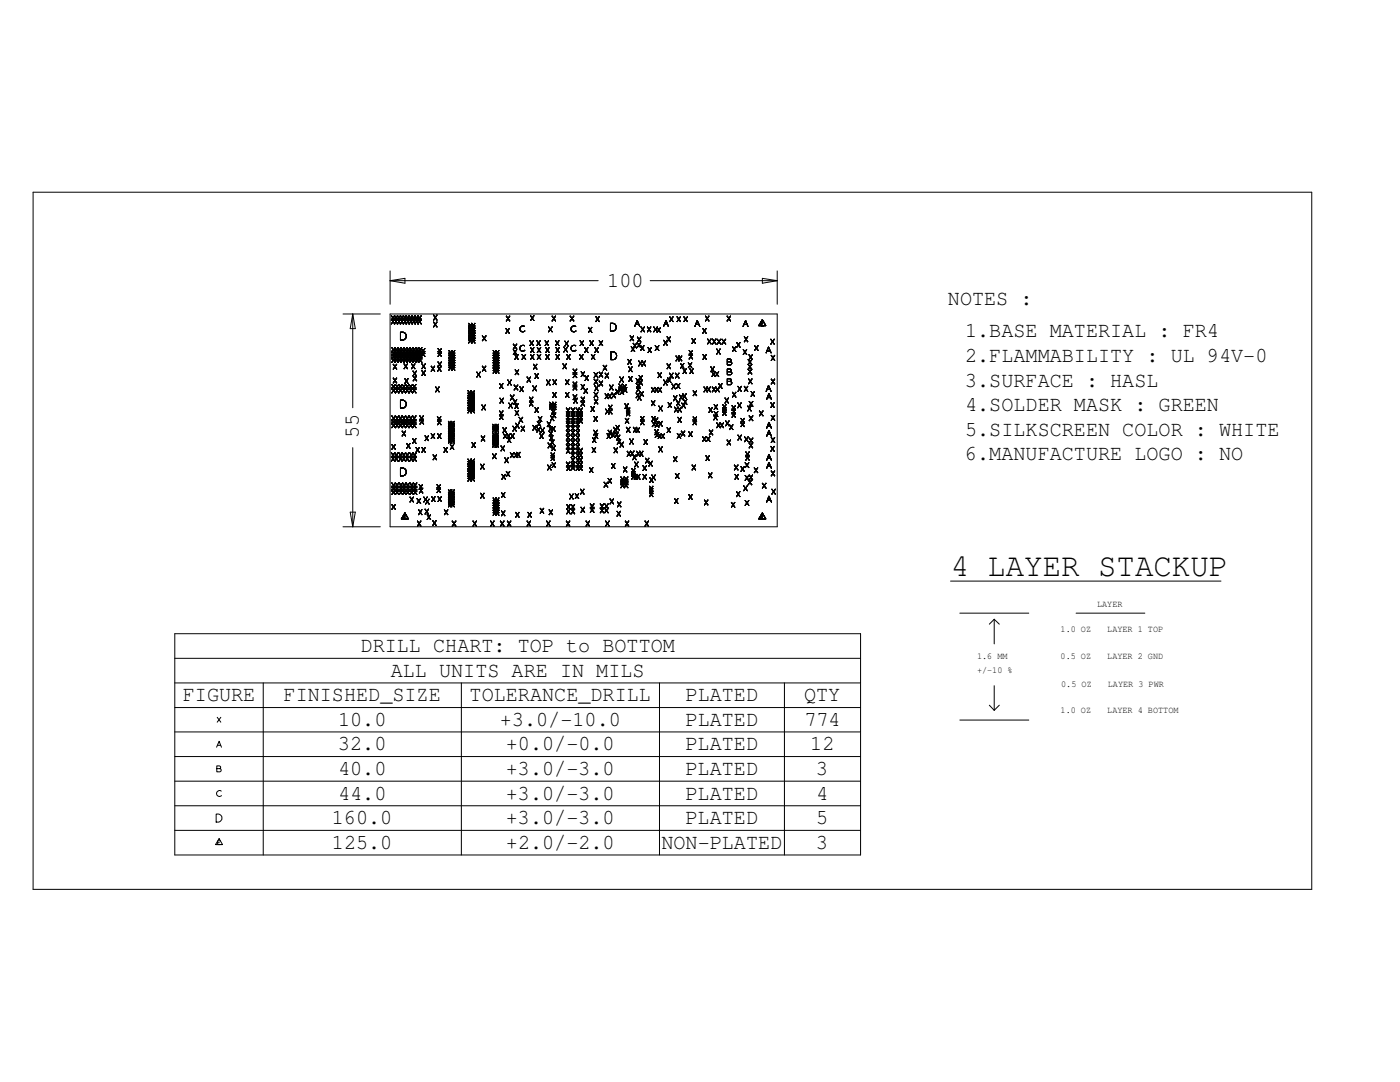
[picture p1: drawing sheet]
<svg xmlns="http://www.w3.org/2000/svg" width="279mm" height="216mm" viewBox="0 0 279 216" stroke-linecap="round" stroke-linejoin="round" font-family="sans-serif">
<g fill="none" stroke="#000" stroke-width=".2">
<path d="M6.6 38.4h255.2v139.1h-255.2zM77.9 54.1v6.6M77.9 56h41.5M77.9 56l2.9-.5v1zM129.8 56h25.3M152.1 55.5l3 .5-3 .5zM155.1 54.1v6.6M68.5 62.7h7.4M70.4 62.7l.5 2.9h-1zM70.4 62.7v18.7M77.9 62.7h77.2v42.4h-77.2zM78.1 63.7l.7 .9"/>
<path d="M78.1 63l.7 1M78.2 76.7l.7 1 .7-1 .7 1 .6-1 .7 1 .7-1 .7 1M78.2 77.4l.7 1 .7-1 .7 1 .6-1 .7 1 .7-1 .7 1M78.2 70.1l.7 .9M78.2 70.7l.7 .9M78.2 71.3l.7 1M78.2 69.3l.7 1.1M78.5 75.4l.7 1M78.5 72.7l.7 1M78.7 63.7l.7 .9M78.7 63l.7 1M78.8 70.7l.7 .9"/>
<path d="M78.8 63.7l-.7 .9M78.8 63l-.7 1M78.8 69.3l.7 1.1M78.8 70.1l.7 .9M78.8 71.3l.7 1M78.9 70.1l-.7 .9M78.9 70.7l-.7 .9M78.9 71.3l-.7 1M78.9 69.3l-.7 1.1M79.2 75.4l-.7 1M79.2 72.7l-.7 1M79.3 63l.7 1"/>
<path d="M79.3 63.7l.7 .9M79.4 71.3l.7 1M79.4 69.3l.7 1.1M79.4 63.7l-.7 .9M79.4 70.7l.7 .9M79.4 70.1l.7 .9M79.4 63l-.7 1M79.5 70.7l-.7 .9M79.5 69.3l-.7 1.1M79.5 70.1l-.7 .9M79.5 71.3l-.7 1M79.9 63l.7 1"/>
<path d="M79.9 63.7l.7 .9M79.9 79.8a.97 .97 0 0 1 1.2 .6 .86 .86 0 0 1-.6 1h-.6zM79.9 66.3a1.01 1.01 0 0 1 1.2 .5l-.2 .7a.96 .96 0 0 1-1 .4zM80 71.3l.6 1M80 63l-.7 1M80 70.1l.6 .9M80 70.7l.6 .9M80 69.3l.6 1.1M80 63.7l-.7 .9M80.1 71.3l-.7 1M80.1 69.3l-.7 1.1M80.1 70.7l-.7 .9"/>
<path d="M80.1 70.1l-.7 .9M80.5 63.7l.7 .9M80.5 63l.7 1M80.6 71.3l.6 1M80.6 63l-.7 1M80.6 63.7l-.7 .9M80.6 70.7l.6 .9M80.6 70.1l.6 .9M80.6 69.3l.6 1.1M80.6 71.3l-.6 1M80.6 70.1l-.6 .9M80.6 70.7l-.6 .9"/>
<path d="M80.6 69.3l-.6 1.1M80.6 72.6l.7 1M80.8 75.5l.6 1M81 63.7l.7 .9M81 63l.7 1M81.2 71.3l.6 1M81.2 63.7l-.7 .9M81.2 63l-.7 1M81.2 70.7l.6 .9M81.2 70.1l.6 .9M81.2 69.3l.6 1.1M81.2 71.3l-.6 1"/>
<path d="M81.2 70.7l-.6 .9M81.2 70.1l-.6 .9M81.2 69.3l-.6 1.1M81.3 72.6l-.7 1M81.4 75.5l-.6 1M81.6 63l.7 1M81.6 63.7l.7 .9M81.7 63.7l-.7 .9M81.7 63l-.7 1M81.7 71.3l.7 1M81.7 70.7l.7 .9M81.7 70.1l.7 .9"/>
<path d="M81.7 69.3l.7 1.1M81.8 70.7l-.6 .9M81.8 70.1l-.6 .9M81.8 69.3l-.6 1.1M81.8 71.3l-.6 1M82.1 72.6l.7 1M82.2 63l.7 1M82.2 63.7l.7 .9M82.3 63l-.7 1M82.3 63.7l-.7 .9M82.3 71.3l.7 1M82.3 70.7l.7 .9"/>
<path d="M82.3 70.1l.7 .9M82.3 69.3l.7 1.1M82.4 74l.7 1-.6 1M82.4 71.3l-.7 1M82.4 70.7l-.7 .9M82.4 70.1l-.7 .9M82.4 69.3l-.7 1.1M82.5 75l.6 1M82.8 63l.7 1M82.8 63.7l.7 .9M82.8 72.6l-.7 1M82.9 63l-.7 1"/>
<path d="M82.9 63.7l-.7 .9M82.9 71.3l.7 1M82.9 70.7l.7 .9M82.9 70.1l.7 .9M82.9 69.3l.7 1.1M83 76.7l-.7 1-.7-1-.7 1-.6-1-.7 1-.7-1-.7 1M83 77.4l-.7 1-.7-1-.7 1-.6-1-.7 1-.7-1-.7 1M83 71.3l-.7 1M83 70.7l-.7 .9M83 70.1l-.7 .9M83 69.3l-.7 1.1M83.1 74l-.7 1"/>
<path d="M83.4 63l.7 1M83.4 63.7l.7 .9M83.5 63l-.7 1M83.5 63.7l-.7 .9M83.5 71.3l.7 1M83.5 70.7l.7 .9M83.5 70.1l.7 .9M83.5 69.3l.7 1.1M83.6 71.3l-.7 1M83.6 70.7l-.7 .9M83.6 70.1l-.7 .9M83.6 69.3l-.7 1.1"/>
<path d="M84.1 63l-.7 1M84.1 63.7l-.7 .9M84.1 69.6l.7 .9M84.1 70.1l.7 1M84.2 71.3l-.7 1M84.2 70.7l-.7 .9M84.2 70.1l-.7 .9M84.2 69.3l-.7 1.1M84.2 72.6l.7 1M84.2 74l.7 .9M84.8 69.6l-.7 .9M84.8 70.1l-.7 1"/>
<path d="M84.9 72.6l-.7 1M84.9 74l-.7 .9M86.1 73.1l.6 1M86.5 62.9l.7 1M86.5 64.3l.7 .9M86.7 73.1l-.6 1M87 77.2l.6 1M87.2 62.9l-.7 1M87.2 64.3l-.7 .9M87.3 73.1l.7 1M87.4 72.2l.7 1M87.4 69.6l.7 .9"/>
<path d="M87.4 70.1l.7 1M87.6 77.2l-.6 1M88 73.1l-.7 1M88.1 72.2l-.7 1M88.1 69.6l-.7 .9M88.1 70.1l-.7 1M89.6 69.9l.7 1-.7 1 .7 1-.7 1M89.6 70.4l.7 1-.7 1 .7 1M90.1 70.4l.7 1-.7 1 .7 1M90.1 69.9l.7 1-.7 1 .7 1-.7 1M90.3 69.9l-.7 1 .7 1-.7 1 .7 1M90.3 70.4l-.7 1 .7 1-.7 1"/>
<path d="M90.8 69.9l-.7 1 .7 1-.7 1 .7 1M90.8 70.4l-.7 1 .7 1-.7 1M93.4 77.9l.7 1.1-.7 .9 .7 1-.7 1M93.4 78.4l.7 1-.7 1 .7 1-.7 1M93.5 65l.7 1-.7 1 .7 .9M93.5 64.5l.7 1-.7 1 .7 1-.7 1M94 77.9l.7 1.1-.7 .9 .7 1-.7 1M94 78.4l.7 1-.7 1 .7 1-.7 1M94.1 65l.7 1-.7 1 .7 .9M94.1 77.9l-.7 1.1 .7 .9-.7 1 .7 1M94.1 64.5l.7 1-.7 1 .7 1-.7 1M94.1 78.4l-.7 1 .7 1-.7 1 .7 1"/>
<path d="M94.2 64.5l-.7 1 .7 1-.7 1 .7 1M94.2 65l-.7 1 .7 1-.7 .9M94.7 77.9l-.7 1.1 .7 .9-.7 1 .7 1M94.7 78.4l-.7 1 .7 1-.7 1 .7 1M94.8 64.5l-.7 1 .7 1-.7 1 .7 1M94.8 65l-.7 1 .7 1-.7 .9M95.2 74.3l.6 .9M95.8 74.3l-.6 .9M96.3 73.1l.6 1M96.3 67l.7 1M96.9 73.1l-.6 1M97 67l-.7 1"/>
<path d="M98.4 69.9l.7 1-.7 1 .7 1M98.4 73.5l.7 1M98.4 73l.7 1M98.4 70.4l.7 1-.7 1 .7 1M98.9 69.9l.7 1-.7 1 .7 1M98.9 70.4l.7 1-.7 1 .7 1M98.9 73l.7 1M98.9 73.5l.7 1M99.1 70.4l-.7 1 .7 1-.7 1M99.1 73.5l-.7 1M99.1 73l-.7 1M99.1 69.9l-.7 1 .7 1-.7 1"/>
<path d="M99.6 70.4l-.7 1 .7 1-.7 1M99.6 73.5l-.7 1M99.6 73l-.7 1M99.6 69.9l-.7 1 .7 1-.7 1M99.7 76.5l.7 1M99.8 79.5l.7 .9M100.4 76.5l-.7 1M100.5 79.5l-.7 .9M101 65.5l.6 1M101 63.1l.7 1M101.3 75.8l.7 1M101.6 65.5l-.6 1"/>
<path d="M101.7 63.1l-.7 1M101.9 78.8l.7 1M102 75.8l-.7 1M102.4 79.8l.7 .9M102.4 69.8l.7 .9M102.4 68.7l.7 .9M102.6 78.8l-.7 1M102.6 76.8l.7 1M102.7 70.7l.7 1M102.8 73.8l.7 1M103.1 79.8l-.7 .9M103.1 69.8l-.7 .9"/>
<path d="M103.1 68.7l-.7 .9M103.3 76.8l-.7 1M103.4 70.7l-.7 1M103.5 73.8l-.7 1M103.8 77.2l.6 .9M104.2 70.7l.7 1M104.4 77.2l-.6 .9M104.7 69a.59 .59 0 0 0-.8 .1 .59 .59 0 0 0 0 .8 .59 .59 0 0 0 .8 0M104.7 65.2a.58 .58 0 0 0-.8 0 .58 .58 0 0 0 0 .8 .58 .58 0 0 0 .8 0M104.9 70.7l-.7 1M105.2 75.2l.7 1M105.7 79.2l.6 1.1"/>
<path d="M105.7 68l.8 1M105.9 63l.7 1M105.9 75.2l-.7 1M105.9 69.3l.7 1.1M105.9 70.7l.7 1M106.3 79.2l-.6 1.1M106.3 77l.8 1M106.5 72.7l.6 1M106.5 68l-.8 1M106.6 70.7l-.7 1M106.6 63l-.7 1M106.6 69.3l-.7 1.1"/>
<path d="M106.8 74.5l.6 1M107.1 77l-.8 1M107.1 72.7l-.6 1M107.1 68l.7 1M107.2 69.3l.7 1.1M107.2 70.7l.7 1M107.4 74.5l-.6 1M107.8 68l-.7 1M107.9 69.3l-.7 1.1M107.9 70.7l-.7 1M108.8 68l.7 1M108.9 69.3l.7 1.1"/>
<path d="M108.9 70.7l.7 1M109.1 75.8l.7 1M109.5 65.2l.7 1M109.5 68l-.7 1M109.6 69.3l-.7 1.1M109.6 70.7l-.7 1M109.8 75.8l-.7 1M110.2 63.1l.7 1M110.2 65.2l-.7 1M110.3 78.3l.7 1M110.4 75.8l.6 1M110.9 63.1l-.7 1"/>
<path d="M110.9 68l.6 1M111 69.3l.6 1.1M111 70.7l.6 1M111 78.3l-.7 1M111 75.8l-.6 1M111.5 68l-.6 1M111.6 69.3l-.6 1.1M111.6 70.7l-.6 1M112.4 72.6l.6 1M112.5 69.3l.7 .9M112.7 68.1l.7 .9M112.9 75.8l.6 1"/>
<path d="M112.9 78.3l.6 1M113 72.6l-.6 1M113.1 70.7l.7 1M113.2 69.3l-.7 .9M113.4 68.1l-.7 .9M113.5 75.8l-.6 1M113.5 78.3l-.6 1M113.8 63.1l.7 1M113.8 70.7l-.7 1M114.4 73.7l.7 1M114.4 78.8l.7 1M114.4 74.4l.7 1"/>
<path d="M114.4 76.2l.7 1M114.4 76.8l.7 1M114.5 79.5l.7 .9M114.5 63.1l-.7 1M114.9 69a.59 .59 0 0 0-.8 .1 .59 .59 0 0 0 0 .8 .59 .59 0 0 0 .8 0M114.9 65.2a.58 .58 0 0 0-.8 0 .58 .58 0 0 0 0 .8 .58 .58 0 0 0 .8 0M115.1 73.7l-.7 1M115.1 78.8l-.7 1M115.1 74.4l-.7 1M115.1 76.2l-.7 1M115.1 76.8l-.7 1M115.2 79.5l-.7 .9"/>
<path d="M115.7 70.7l.7 1M115.8 68l.7 1M116 74.2l.7 .9M116 76.7l.7 1M116 79.2l.7 1M116.4 70.7l-.7 1M116.5 68l-.7 1M116.5 77.5l.8 1M116.7 74.2l-.7 .9M116.7 76.7l-.7 1M116.7 79.2l-.7 1M116.7 69.3l.6 1.1"/>
<path d="M116.8 74.9l.6 1M117.3 77.5l-.8 1M117.3 69.3l-.6 1.1M117.4 74.9l-.6 1M117.4 65.3l.7 1M117.7 68l.7 1M118 70.7l.7 1M118.1 65.3l-.7 1M118.4 68l-.7 1M118.6 78.3l.7 1M118.6 75.6l.7 1.1M118.6 74.3l.7 1"/>
<path d="M118.6 79.6l.7 1M118.7 70.7l-.7 1M118.7 69.3l.7 1.1M118.7 77l.7 1M118.9 63.2l.7 1M119.3 79.6l-.7 1M119.3 78.3l-.7 1M119.3 75.6l-.7 1.1M119.3 74.3l-.7 1M119.4 77l-.7 1M119.4 69.3l-.7 1.1M119.6 68l.7 1"/>
<path d="M119.6 76l.7 1M119.6 63.2l-.7 1M119.6 74.3l.7 .9M120.3 76l-.7 1M120.3 68l-.7 1M120.3 74.3l-.7 .9M120.4 72.9l.7 1M120.8 74.5l.7 .9M120.8 78.6l.7 .9M121.1 72.9l-.7 1M121.4 78.6l.6 .9M121.5 74.5l-.7 .9"/>
<path d="M121.5 78.6l-.7 .9M121.7 76.8l.6 1M121.8 64.5a.92 .92 0 0 1 1.1 .5v.7a.96 .96 0 0 1-1.1 .4zM121.9 70.2a.87 .87 0 0 1 1.2 .8l-.2 .4-.3 .3-.7 .1zM122 78.6l-.6 .9M122.1 78.4l.8 1M122.3 76.8l-.6 1M122.9 78.4l-.8 1M122.9 77.7l.6 1M123.5 76.6l.7 1M123.5 77.7l-.6 1M123.5 77.2l.7 1"/>
<path d="M123.7 75.2l.7 1M123.8 77.7l.7 1M124.2 76.6l-.7 1M124.2 77.2l-.7 1M124.3 76.7l.7 1M124.4 77.3l.7 1M124.4 75.2l-.7 1M124.5 77.7l-.7 1M125 76.7l-.7 1M125.1 77.3l-.7 1M125.3 71.7l.7 1M125.5 75.1l.7 1"/>
<path d="M125.5 73.2l.7 1M125.8 67l.6 1M126 69.2l.7 .9M126 71.7l-.7 1M126.2 75.1l-.7 1M126.2 73.2l-.7 1M126.4 68.5l.6 1M126.4 67l-.6 1M126.7 65.2l.5-1.2 .5 1.2M126.7 69.2l-.7 .9M126.9 64.7h.6M127 78.4l.9 1.4"/>
<path d="M127 75.5l.6 1M127 76.5l.7 1M127 77.2l.7 1M127 68.5l-.6 1M127.2 68.4l.6 .9M127.2 67.3l.7 .9M127.5 73l.6-1 .7 1M127.5 72l.6 1 .7-1M127.6 74.9l.6 1M127.6 75.8l.6 1M127.6 78.4l-.6 1M127.6 75.5l-.6 1"/>
<path d="M127.7 78.1l.7 1M127.7 77.2l-.7 1M127.7 76.5l-.7 1M127.8 68.4l-.6 .9M127.8 69l.7 .9M127.9 67.3l-.7 .9M127.9 65.2l.7 1M127.9 78.9l-.6 .9M128.2 74.9l-.6 1M128.2 75.8l-.6 1M128.4 78.1l-.7 1M128.5 69l-.7 .9"/>
<path d="M128.6 65.2l-.7 1M129.2 65.2l.7 1M129.3 69.3l.7 1.1M129.9 65.2l-.7 1M130 80l.7 .9M130 69.3l-.7 1.1M130 77.3l.7 1 .7-1 .6 1M130.5 65.2l.7 1M130.7 80l-.7 .9M130.8 69l.7 .9M131.1 65.4l.7 .9M131.2 65.2l-.7 1"/>
<path d="M131.3 74.4l.7 1M131.5 69l-.7 .9M131.8 65.4l-.7 .9M132 74.4l-.7 1M132 77.3l-.6 1-.7-1-.7 1M132.4 65.2l.5-1.2 .5 1.2M132.5 67.9l.6 1M132.5 75.8l.6 1M132.6 64.7h.6M133.1 67.9l-.6 1M133.1 72.6l.7 1M133.1 75.8l-.6 1"/>
<path d="M133.1 67.2l.7 1M133.2 75.4l.7 .9M133.6 74.5l.7 .9M133.6 63.2l.7 1M133.8 72.6l-.7 1M133.8 67.2l-.7 1M133.9 75.4l-.7 .9M134.1 76.6l.7 1M134.3 74.5l-.7 .9M134.3 63.2l-.7 1M134.4 79l.7 1M134.8 76.6l-.7 1"/>
<path d="M134.8 74.5l.7 .9M134.9 71l.7 1M135 76.5l.7 1M135 80l.7 .9M135.1 79l-.7 1M135.1 63.2l.7 1M135.4 71l.7 1M135.5 74.5l-.7 .9M135.6 78.8l.7 1M135.6 71l-.7 1M135.7 76.5l-.7 1M135.7 80l-.7 .9"/>
<path d="M135.8 72.5l.7 1M135.8 63.2l-.7 1M136.1 71l-.7 1M136.3 78.6l.6 .9M136.3 78.8l-.7 1M136.3 73.5l.7 1M136.4 79.7l.7 1M136.5 63.2l.7 1M136.5 72.5l-.7 1M136.9 78.6l-.6 .9M137 73.5l-.7 1M137.1 79.7l-.7 1"/>
<path d="M137.2 63.2l-.7 1M137.4 72.4l.6 1M137.5 70.7l.7 .9M137.5 69.9l.7 1M137.7 73.6l.6 .9M138 72.4l-.6 1M138.1 67.6l.7 .9M138.2 70.7l-.7 .9M138.2 69.9l-.7 1M138.3 73.6l-.6 .9M138.3 78l.7 1M138.7 65.2l.4-1.2 .6 1.2"/>
<path d="M138.8 67.6l-.7 .9M138.9 64.7h.6M139 78l-.7 1M140.3 65.5l.6 1M140.3 70.7l.7 1M140.5 77.2l.7 1M140.8 63.1l.7 1M140.9 65.5l-.6 1M141 70.7l-.7 1M141.1 77.2l.7 1M141.2 77.2l-.7 1M141.2 67.6l.7 1"/>
<path d="M141.5 63.1l-.7 1M141.8 77.2l-.7 1M141.9 73.2l.6 1M141.9 67.6l-.7 1M142.1 75.1l.6-.9 .7 .9M142.1 74.2l.6 .9 .7-.9M142.2 78.2l.6-1 .8 1M142.2 77.2l.6 1 .8-1M142.2 67.6l.7 1.1M142.5 73.2l-.6 1M142.9 67.6l-.7 1.1M143 69.6l.7 1.1"/>
<path d="M143.1 67.7l.7 1M143.4 76.5l.7 1M143.7 69.6l-.7 1.1M143.8 67.7l-.7 1M144.1 67.7l.7 1M144.1 76.5l-.7 1M144.7 79.4l.7 1M144.8 67.7l-.7 1M145.1 63.1l.7 1M145.2 74.2l.8 .1v.3l-.2 .2h-.6v-1.2l.6 .1 .1 .2-.1 .3M145.2 72.2h.6l.2 .1v.3l-.2 .2h-.6v-1.2l.6 .1 .1 .2-.1 .3M145.2 76.1l.7 .1 .1 .2-.2 .4h-.6v-1.2h.6l.1 .2-.1 .3"/>
<path d="M145.4 79.4l-.7 1M145.8 63.1l-.7 1M146.2 69.2l.7 .9M146.2 78.3l.7 .9M146.9 69.2l-.7 .9M146.9 78.3l-.7 .9M147 68.3l.7 1M147.3 77.1l.7 1M147.7 68.3l-.7 1M148 77.1l-.7 1M148.3 65.2l.5-1.2 .5 1.2M148.3 69.8l.7 .9"/>
<path d="M148.5 64.7h.6M148.5 77.1l.7 1M148.5 67.2l.7 1M149 69.8l-.7 .9M149.2 77.1l-.7 1M149.2 67.2l-.7 1M149.3 72.7l.7 1M149.3 73.7l.7 .9M149.3 71.8l.7 .9M149.4 75.6l.7 1M149.5 70.8l.7 1M149.9 78.1l.7 1"/>
<path d="M150 72.7l-.7 1M150 73.7l-.7 .9M150 71.8l-.7 .9M150.1 75.6l-.7 1M150.2 70.8l-.7 1M150.6 69l.7 .9M150.6 78.1l-.7 1M151.3 69l-.7 .9M151.9 64.6h.3M152.1 63.8l.7 1.2h-1.4zM152.4 64.2h-.5v.8h.5M152.9 70.4l.5-1.1 .5 1.1"/>
<path d="M152.9 78.1l.5-1.2 .5 1.2M153 79.7l.5-1.2 .5 1.2M153.1 70h.6M153.1 77.7h.6M153.2 79.3h.6M153.8 67.7l.7 1M153.9 75.6l.7 1M153.9 70.9l.7 1M154.5 67.7l-.7 1M154.6 75.6l-.7 1M154.6 70.9l-.7 1M70.4 89.3v15.8"/>
<path d="M78.1 90.3l.7 1 .7-1M78.1 91.3l.7-1 .7 1M78.1 91.1l.7 .9 .7-.9M78.1 92l.7-.9 .7 .9M78.2 83l.7 1 .7-1 .7 1 .6-1 .7 1 .7-1 .7 1M78.2 98.7l.7-1 .7 1M78.2 97.7l.7 1 .7-1M78.2 97l.7 1 .7-1M78.2 98l.7-1 .7 1M78.2 96.4l.7 .9 .7-.9M78.2 97.3l.7-.9 .7 .9M78.2 84.4l.7 .9 .7-.9 .7 .9 .6-.9 .7 .9 .7-.9 .7 .9"/>
<path d="M78.2 83.7l.7 1 .7-1 .7 1 .6-1 .7 1 .7-1 .7 1M78.2 88.7l.7 1M78.9 88.7l-.7 1M79.6 90.3l.7 1 .6-1 .7 1M79.6 91.1l.7 .9 .6-.9 .7 .9M79.7 97.7l.6 1 .7-1 .7 1M79.7 97l.6 1 .7-1 .7 1M79.7 96.4l.6 .9 .7-.9 .7 .9M79.9 93.4a1.01 1.01 0 0 1 1.2 .5l-.2 .7a.96 .96 0 0 1-1 .4zM80.3 86l.6 1M80.9 86l-.6 1M81.2 88.5l.6 1"/>
<path d="M81.6 90.3l-.7 1-.6-1-.7 1M81.6 91.1l-.7 .9-.6-.9-.7 .9M81.7 97.7l-.7 1-.7-1-.6 1M81.7 97l-.7 1-.7-1-.6 1M81.7 96.4l-.7 .9-.7-.9-.6 .9M81.7 91.3l.7-1 .7 1M81.7 90.3l.7 1 .7-1M81.7 92l.7-.9 .7 .9M81.7 91.1l.7 .9 .7-.9M81.8 97.7l.7 1 .7-1M81.8 98.7l.7-1 .7 1M81.8 98l.7-1 .7 1"/>
<path d="M81.8 97l.7 1 .7-1M81.8 97.3l.7-.9 .7 .9M81.8 96.4l.7 .9 .7-.9M81.8 99.2l.7 1M81.8 88.5l-.6 1M82.3 87.5l.7 1M82.5 99.2l-.7 1M83 87.5l-.7 1M83 83l-.7 1-.7-1-.7 1-.6-1-.7 1-.7-1-.7 1M83 84.4l-.7 .9-.7-.9-.7 .9-.6-.9-.7 .9-.7-.9-.7 .9M83 83.7l-.7 1-.7-1-.7 1-.6-1-.7 1-.7-1-.7 1M83 89.3l.7 1"/>
<path d="M83.2 99.5l.7 1M83.7 96.7l.6 1M83.7 97.4l.7 1M83.7 89.3l-.7 1M83.8 83l.7 1M83.8 83.7l.7 .9M83.9 99.5l-.7 1M84.2 89.3l.7 1M84.3 96.7l-.6 1M84.4 97.4l-.7 1M84.5 83l-.7 1M84.5 83.7l-.7 .9"/>
<path d="M84.6 99.2l.7 1M84.8 87l.7 .9M84.9 89.3l-.7 1M84.9 99.6l.7 1M85.3 99.2l-.7 1M85.5 87l-.7 .9M85.6 99.6l-.7 1M86.1 86.5l.6 1M86.1 99.1l.7 1M86.4 90.8l.7 .9M86.7 86.5l-.6 1M86.8 99.1l-.7 1"/>
<path d="M87.1 90.8l-.7 .9M87.2 96.7l.7 1M87.2 97.3l.7 1M87.3 83.1l.7 1M87.3 83.8l.7 1M87.3 86.5l.7 1M87.4 99.1l.7 1M87.9 96.7l-.7 1M87.9 97.3l-.7 1M88 83.1l-.7 1M88 86.5l-.7 1M88 83.8l-.7 1"/>
<path d="M88.1 99.1l-.7 1M88.6 89.3l.7 1M89.3 89.3l-.7 1M89.5 84.1l.7 .9-.7 1 .7 1-.7 1M89.5 97.7l.7 1-.7 1 .7 1M89.5 84.6l.7 1-.7 .9 .7 1-.7 1M89.5 98.2l.7 1-.7 1 .7 .9M89.9 88.7l.7 1M90 84.1l.7 .9-.7 1 .7 1-.7 1M90 97.7l.7 1-.7 1 .7 1M90 84.6l.7 1-.7 .9 .7 1-.7 1M90 98.2l.7 1-.7 1 .7 .9"/>
<path d="M90.2 97.7l-.7 1 .7 1-.7 1M90.2 84.1l-.7 .9 .7 1-.7 1 .7 1M90.2 84.6l-.7 1 .7 .9-.7 1 .7 1M90.2 98.2l-.7 1 .7 1-.7 .9M90.6 88.7l-.7 1M90.7 84.1l-.7 .9 .7 1-.7 1 .7 1M90.7 84.6l-.7 1 .7 .9-.7 1 .7 1M90.7 98.2l-.7 1 .7 1-.7 .9M90.7 97.7l-.7 1 .7 1-.7 1M93.4 92.1l.7 .9-.7 1 .7 1-.7 1M93.4 91.6l.7 1-.7 1 .7 .9-.7 1M94 91.6l.7 1-.7 1 .7 .9-.7 1"/>
<path d="M94 92.1l.7 .9-.7 1 .7 1-.7 1M94.1 92.1l-.7 .9 .7 1-.7 1 .7 1M94.1 91.6l-.7 1 .7 1-.7 .9 .7 1M94.2 88.3l.7 1M94.7 92.1l-.7 .9 .7 1-.7 1 .7 1M94.7 91.6l-.7 1 .7 1-.7 .9 .7 1M94.9 88.3l-.7 1M95.9 98.4l.7 1M95.9 92.6l.7 1M96.1 87l.6 1M96.2 80.8l.7 1M96.6 98.4l-.7 1"/>
<path d="M96.6 92.6l-.7 1M96.7 87l-.6 1M96.9 80.8l-.7 1M98.3 90.6l.7 .9M98.3 86.3l.7 1-.7 1 .7 1M98.3 86.8l.7 1-.7 1M98.3 84.7l.7 .9M98.3 85.1l.7 1M98.4 99.9l.7 .9-.7 1 .7 1M98.4 99.4l.7 1-.7 .9 .7 1M98.8 86.3l.7 1-.7 1 .7 1M98.8 86.8l.7 1-.7 1"/>
<path d="M98.8 85.1l.7 1M98.8 84.7l.7 .9M98.9 99.4l.7 1-.7 .9 .7 1M98.9 99.9l.7 .9-.7 1 .7 1M99 90.6l-.7 .9M99 86.3l-.7 1 .7 1-.7 1M99 86.8l-.7 1 .7 1M99 84.7l-.7 .9M99 85.1l-.7 1M99.1 99.9l-.7 .9 .7 1-.7 1M99.1 99.4l-.7 1 .7 .9-.7 1M99.5 86.3l-.7 1 .7 1-.7 1"/>
<path d="M99.5 86.8l-.7 1 .7 1M99.5 85.1l-.7 1M99.5 84.7l-.7 .9M99.6 99.4l-.7 1 .7 .9-.7 1M99.6 99.9l-.7 .9 .7 1-.7 1M99.7 82l.7 1M99.7 82.7l.7 1M100 89l.7 1M100.1 98.3l.7 1M100.2 94.7l.7 .9M100.4 85.3l.6 1M100.4 82l-.7 1"/>
<path d="M100.4 82.7l-.7 1M100.5 86.5l.7 1 .7-1M100.5 87.5l.7-1 .7 1M100.7 89l-.7 1M100.8 91.4l.6 .9M100.8 98.3l-.7 1M100.9 94.7l-.7 .9M101 85.3l-.6 1M101 94.1l.7 1M101.3 87.3l.6 1M101.4 91.4l-.6 .9M101.6 80.4l.6 1"/>
<path d="M101.7 94.1l-.7 1M101.9 90.3l.6 1M101.9 87.3l-.6 1M101.9 86.5l.7 1M102.2 80.4l-.6 1M102.4 85l.6 1M102.5 90.3l-.6 1M102.6 86.5l-.7 1M102.6 90.3l.7 1M102.7 80.6l.7 .9M102.8 81.9l.7 1M102.9 84.5l.7 .9"/>
<path d="M103 85l-.6 1M103.1 90.3l.7 .9M103.3 90.3l-.7 1M103.4 80.6l-.7 .9M103.5 81.9l-.7 1M103.6 84.5l-.7 .9M103.6 83.3l.7 1M103.8 90.3l-.7 .9M104 85l.7 1M104.3 83.3l-.7 1M104.7 85l-.7 1M105.7 80.1l.6 .9"/>
<path d="M106.3 80.1l-.6 .9M106.3 84.9l.8 1M106.8 81.3l.6 1M107.1 84.9l-.8 1M107.1 85.3l.7 .9M107.2 84.1l.7 .9M107.4 83.1l.7 1M107.4 81.3l-.6 1M107.7 86.5l.7 1M107.8 85.3l-.7 .9M107.9 84.1l-.7 .9M107.9 85.4l.7 1"/>
<path d="M108.1 83.1l-.7 1M108.4 86.5l-.7 1M108.6 85.4l-.7 1M109.2 84.2l.7 .9M109.3 92.8l.7 1M109.4 88.4l.7 1M109.6 85.1l.6 1M109.6 86l.7 1M109.7 80.7l.7 1M109.7 80.3l.7 .9M109.7 86.9l.7 1M109.9 82.9l.6 1"/>
<path d="M109.9 87.8l.7 1M109.9 84.2l-.7 .9M110 90.4l.7 1M110 92.8l-.7 1M110 90.9l.7 1M110.1 88.4l-.7 1M110.1 81.7l.7 1M110.1 88.9l.7 1M110.1 85.1l.7 1M110.2 92.3l.7 1M110.2 82.4l.7 1M110.2 85.1l-.6 1"/>
<path d="M110.3 86l-.7 1M110.3 80.3l.7 .9M110.3 80.7l.7 1M110.4 80.7l-.7 1M110.4 80.3l-.7 .9M110.4 86.9l-.7 1M110.5 82.9l-.6 1M110.6 87.8l-.7 1M110.7 90.9l-.7 1M110.7 90.4l-.7 1M110.8 81.7l-.7 1M110.8 85.1l-.7 1"/>
<path d="M110.8 88.9l-.7 1M110.9 92.3l-.7 1M110.9 82.4l-.7 1M111 80.7l-.7 1M111 80.3l-.7 .9M113 85l.7 .9M113 82.1l.7 1M113 82.8l.7 1M113 85.9l.7 .9-.7 1 .7 1M113 84.2l.7 .9M113 88.7l.7 1M113 89.5l.7 1"/>
<path d="M113 83.5l.7 1M113 92.2l.7 1M113 81.4l.7 1M113.1 92.9l.7 1M113.7 88.7l-.7 1M113.7 92.2l-.7 1M113.7 85l-.7 .9M113.7 98.6l.7 1M113.7 85.9l-.7 .9 .7 1-.7 1M113.7 84.2l-.7 .9M113.7 89.5l-.7 1M113.7 81.4l-.7 1"/>
<path d="M113.7 83.5l-.7 1M113.7 82.1l-.7 1M113.7 82.8l-.7 1M113.8 92.9l-.7 1M114 85.9l.7 .9-.7 1 .7 1M114 90.3l.7 1-.7 1M114 82.8l.7 1M114 84.2l.7 .9M114 88.7l.7 1M114 85l.7 .9M114 92.2l.7 1M114 92.8l.7 1"/>
<path d="M114 83.5l.7 1M114 82.1l.7 1M114 81.4l.7 1M114 89.5l.7 1M114.4 98.6l-.7 1M114.7 92.2l-.7 1M114.7 82.1l-.7 1M114.7 90.3l-.7 1 .7 1M114.7 85.9l-.7 .9 .7 1-.7 1M114.7 84.2l-.7 .9M114.7 88.7l-.7 1M114.7 85l-.7 .9"/>
<path d="M114.7 92.8l-.7 1M114.7 83.5l-.7 1M114.7 82.8l-.7 1M114.7 81.4l-.7 1M114.7 89.5l-.7 1M114.8 98.5l.7 1M115 92.9l.7 1M115 85.9l.7 .9-.7 1 .7 1M115 85l.7 .9M115 84.2l.7 .9M115 83.5l.7 1M115 92.2l.7 1"/>
<path d="M115 90.3l.7 1-.7 1M115 88.7l.7 1M115 82.8l.7 1M115 82.1l.7 1M115 81.4l.7 1M115 89.5l.7 1M115.5 98.5l-.7 1M115.6 82.1l.6 1M115.6 90.3l.6 1-.6 1M115.6 81.4l.6 1M115.6 89.5l.6 1M115.6 92.2l.6 1"/>
<path d="M115.6 82.8l.6 1M115.6 83.5l.6 1M115.6 92.9l.6 1M115.7 85l-.7 .9M115.7 92.9l-.7 1M115.7 85.9l-.7 .9 .7 1-.7 1M115.7 82.1l-.7 1M115.7 84.2l-.7 .9M115.7 83.5l-.7 1M115.7 92.2l-.7 1M115.7 90.3l-.7 1 .7 1M115.7 88.7l-.7 1"/>
<path d="M115.7 82.8l-.7 1M115.7 81.4l-.7 1M115.7 89.5l-.7 1M115.9 97.6l.6 1M116 80.1l.7 .9M116.2 92.9l-.6 1M116.2 90.3l-.6 1 .6 1M116.2 81.4l-.6 1M116.2 89.5l-.6 1M116.2 92.2l-.6 1M116.2 82.1l-.6 1M116.2 82.8l-.6 1"/>
<path d="M116.2 83.5l-.6 1M116.5 97.6l-.6 1M116.7 80.1l-.7 .9M117.6 93.3l.7 1M117.9 81.1l.7 1M118.2 89.3l.7 1M118.2 87.3l.7 1M118.3 93.3l-.7 1M118.5 85.9l.7 .9M118.5 83.1l.7 1M118.6 86.5l.7 1M118.6 81.1l-.7 1"/>
<path d="M118.9 89.3l-.7 1M118.9 87.3l-.7 1M119.2 83.1l-.7 1M119.2 85.9l-.7 .9M119.3 86.5l-.7 1M120.6 96.2l.7 1M120.9 81.6l.7 1M121.2 86.5l.6 1M121.3 96.2l-.7 1M121.4 85.9l.6 .9M121.4 95.5l.6 .9M121.5 80.9l.6 .9"/>
<path d="M121.5 81.6l.6 1M121.6 81.6l-.7 1M121.8 99.6l.6 .9M121.8 86.5l-.6 1M122 86.3l.7 1M122 85.9l-.6 .9M122 95.5l-.6 .9M122 92.5l.7 1M122.1 80.9l-.6 .9M122.1 81.6l-.6 1M122.4 85.3l.7 .9M122.4 99.6l-.6 .9"/>
<path d="M122.6 89.4l.6 .9M122.7 86.2l.7 1M122.7 86.3l-.7 1M122.7 92.5l-.7 1M122.9 84.9l.7 1M123 86.8l.7 1M123.1 85.3l-.7 .9M123.2 87.7l.7 .9M123.2 89.4l-.6 .9M123.4 86.2l-.7 1M123.6 84.9l-.7 1M123.7 86.8l-.7 1"/>
<path d="M123.7 88.2l.7 1M123.9 87.7l-.7 .9M123.9 97.3l.7-.9 .7 .9M123.9 96.4l.7 .9 .7-.9M123.9 96.1l.7-.9 .7 .9M123.9 95.2l.7 .9 .7-.9M123.9 96.7l.7-.9 .7 .9M123.9 95.8l.7 .9 .7-.9M124.4 88.2l-.7 1M124.4 93.2l.7 1M124.7 80.6l.7 .9M124.8 83.5l.7 1"/>
<path d="M125 85.3l.7 1M125 81.4l.7 1M125 82l.7 1M125.1 93.2l-.7 1M125.2 90l.7 1.1M125.4 80.6l-.7 .9M125.5 83.5l-.7 1M125.7 81.4l-.7 1M125.7 82l-.7 1M125.7 87.6l.7 1M125.7 85.3l-.7 1M125.8 90l.7 1"/>
<path d="M125.9 90l-.7 1.1M126.1 93.5l.6 1M126.1 94.1l.6 1M126.1 94.7l.6 .9M126.3 90.8l.7 .9M126.4 87.6l-.7 1M126.4 85.3l.7 1M126.5 90l-.7 1M126.6 94.7l.7 .9M126.7 92.2l.6 1M126.7 93.5l-.6 1M126.7 94.1l-.6 1"/>
<path d="M126.7 94.7l-.6 .9M127 85.3l.6 1M127 90.8l-.7 .9M127 94.7l.7 .9M127 90l.7 1.1M127.1 85.3l-.7 1M127.3 94.7l-.7 .9M127.3 92.2l-.6 1M127.6 85.3l-.6 1M127.6 90l.7 1.1M127.7 94.7l-.7 .9M127.7 90l-.7 1.1"/>
<path d="M127.8 83.8l.7 1M127.8 83.1l.7 1M128.3 90l-.7 1.1M128.3 94.7l.7 .9M128.3 92.9l.7 1M128.5 83.8l-.7 1M128.5 87.7l.7 1M128.5 83.1l-.7 1M128.8 91.4l.7 1M129 94.7l-.7 .9M129 92.9l-.7 1M129.2 87.7l-.7 1"/>
<path d="M129.5 91.4l-.7 1M129.5 92l.7 1M129.6 97.5l.7 1M129.6 97l.7 1M129.6 98.1l.7 1M129.7 95.3l.6 1M130.1 83.1l.7 1M130.1 94.8l.7 1M130.2 84.2l.7 .9M130.2 92l-.7 1M130.3 97l-.7 1M130.3 98.1l-.7 1"/>
<path d="M130.3 97.5l-.7 1M130.3 95.3l-.6 1M130.6 83.4l.7 1M130.7 85.7l.7 1M130.8 83.1l-.7 1M130.8 84.3l.7 1M130.8 94.8l-.7 1M130.8 86.3l.7 1M130.9 84.2l-.7 .9M131.3 83.4l-.7 1M131.4 86.5l.6 1M131.4 85.7l-.7 1"/>
<path d="M131.5 84.1l.7 .9M131.5 84.3l-.7 1M131.5 86.3l-.7 1M131.5 89.2l.7 1M131.5 81l.7 1M132 86.5l.6 1M132 86.5l-.6 1M132.2 84.1l-.7 .9M132.2 89.2l-.7 1M132.2 81l-.7 1M132.6 86.5l-.6 1M133.1 85.3l.7 1"/>
<path d="M133.3 80.3l.7 1M133.8 85.3l-.7 1M134 80.3l-.7 1M134.4 91.1l.7 1M134.6 82.2l.7-1 .7 1M134.6 81.2l.7 1 .7-1M134.6 99.5l.7 1M134.8 94.5l.7 1M135.1 91.1l-.7 1M135.2 86.5l.6 1M135.3 99.5l-.7 1M135.3 83.3l.7 1"/>
<path d="M135.5 94.5l-.7 1M135.8 86.5l-.6 1M136 86l.7 1M136 83.3l-.7 1M136.1 80.4l.7 1M136.7 86l-.7 1M136.8 80.4l-.7 1M137.5 86.1l.6 1M137.5 98.7l.6 1M138.1 98.7l-.6 1M138.1 92.8l.7 1M138.1 86.1l-.6 1"/>
<path d="M138.3 83.8l.7 1M138.3 83.2l.7 1M138.8 92.8l-.7 1M139 83.8l-.7 1M139 83.2l-.7 1M140.2 87.1l.7 1M140.6 99.8l.7 1M140.9 87.1l-.7 1M140.9 90.9l.7 1M141 87.1l.7 1M141.3 99.8l-.7 1M141.4 94.4l.7 .9"/>
<path d="M141.5 81.3l.7 1M141.6 90.9l-.7 1M141.6 85.8l.6 1M141.7 87.1l-.7 1M142.1 94.4l-.7 .9M142.2 81.3l-.7 1M142.2 85.8l-.6 1M142.5 82.8l.6 1M142.5 80.7l.7 1M142.5 82.1l.8 1M143 85.3l.7-.9 .7 .9M143 84.4l.7 .9 .7-.9"/>
<path d="M143.1 82.8l-.6 1M143.2 80.7l-.7 1M143.3 82.1l-.8 1M144.2 80.7l.7 1M144.2 81.9l.7 1M144.2 81.3l.7 1M144.8 84l.7 1M144.9 81.3l-.7 1M144.9 80.7l-.7 1M144.9 81.9l-.7 1M145.1 87.8l.7 1M145.5 84l-.7 1"/>
<path d="M145.6 84.8l.7 .9M145.8 87.8l-.7 1M146.1 81.6l.7 1M146.1 82.3l.7 1M146.1 80.9l.7 1M146.3 84.8l-.7 .9M146.6 92.8l.7 1M146.7 94.7l.7 .9M146.8 82.3l-.7 1M146.8 81.6l-.7 1M146.8 80.9l-.7 1M147 98.1l.7 1"/>
<path d="M147.2 80.4l.7 1M147.3 86.8l.7 1M147.3 92.8l-.7 1M147.4 94.7l-.7 .9M147.7 98.1l-.7 1M147.9 84.2l.6 .9M147.9 93.1l.6 1M147.9 83.5l.6 1M147.9 80.4l-.7 1M148 86.8l-.7 1M148.4 96.9l.7 1M148.5 84.2l-.6 .9"/>
<path d="M148.5 93.1l-.6 1M148.5 83.5l-.6 1M148.6 87.2l.7 .9M148.7 94.9l.7 .9M148.7 99.9l.7 .9M148.7 92.3l.7 1M148.8 90.8l.7 1M148.8 90.2l.7 .9M149.1 96.9l-.7 1M149.2 81l.7 1M149.3 95.8l.7 .9M149.3 87.2l-.7 .9"/>
<path d="M149.4 94.9l-.7 .9M149.4 99.9l-.7 .9M149.4 92.3l-.7 1M149.5 94.8l.7 1M149.5 80.1l.7 1M149.5 83l.7 .9M149.5 87.4l.7 1M149.5 90.2l-.7 .9M149.5 90.8l-.7 1M149.9 81l-.7 1M150 95.8l-.7 .9M150.2 94.8l-.7 1"/>
<path d="M150.2 88.4l-.7 1M150.2 87.4l-.7 1 .7 1M150.2 80.1l-.7 1M150.2 83l-.7 .9M150.5 93.3l.7 1M151.2 93.3l-.7 1M151.6 82l.7 1M152.1 96.4l.8 1M152.3 82l-.7 1M152.9 96.4l-.8 1M153 91.9l.5-1.2 .5 1.2M153 87.1l.5-1.2 .5 1.2"/>
<path d="M153 93.5l.5-1.2 .5 1.2M153 85.5l.5-1.2 .5 1.2M153.2 91.4h.6M153.2 86.7h.6M153.2 99.8h.6M153.2 93h.6M153.2 85h.6M153.8 89.1l.7 .9M153.8 80.3l.7 1M153.9 82.9l.7 1M153.9 87.3l.7 1M153.9 94l.7 1"/>
<path d="M154.1 97.6l.6 1M154.5 89.1l-.7 .9M154.5 80.3l-.7 1M154.6 82.9l-.7 1M154.6 87.3l-.7 1M154.6 94l-.7 1M154.7 97.6l-.6 1M68.5 105.1h7.4M69.9 102.2h1l-.5 2.9zM78.2 100.7l.7 .9M78.9 100.7l-.7 .9M80.6 103.2h.3"/>
<path d="M80.8 102.4l.7 1.1h-1.4zM81.1 102.8h-.5v.7h.5M83.3 104l.7 1M83.5 101.7l.7 1M84 104l-.7 1M84.2 101.7l-.7 1M84.8 101.6l.7 1M85.3 102.7l.6 1M85.5 101.6l-.7 1M85.9 102.7l-.6 1M86.4 103.9l.6 1M87 103.9l-.6 1"/>
<path d="M88.7 101.7l.7 1M89.4 101.7l-.7 1M90.3 104l.7 1M91 104l-.7 1M94.4 104l.7 1M95.1 104l-.7 1M97.9 104l.7 1M98.6 104l-.7 1M99.9 104l.7 1M100.1 101.9l.7 1M100.6 104l-.7 1M100.8 101.9l-.7 1"/>
<path d="M101.3 104l.6 1M101.9 104l-.6 1M102.9 102.2l.7 1M103.6 102.2l-.7 1M105.2 104l.7 1M105.4 102.2l.6 1M105.9 104l-.7 1M106 102.2l-.6 1M107.8 101.4l.7 1M108.5 101.4l-.7 1M109.1 104l.7 1M109.6 101.7l.7 1"/>
<path d="M109.8 104l-.7 1M110.3 101.7l-.7 1M113 104l.7 1M113.1 101.5l.7 1M113.1 100.7l.7 .9M113.7 104l-.7 1M113.8 101.5l-.7 1M113.8 100.7l-.7 .9M114 100.7l.7 .9M114 101.5l.7 1M114.7 100.7l-.7 .9M114.7 101.5l-.7 1"/>
<path d="M116 101.2l.7 1M116.7 101.2l-.7 1M117 104l.6 1M117.6 104l-.6 1M117.8 101.2l.7 1M117.8 100.5l.7 1M118.5 101.2l-.7 1M118.5 100.5l-.7 1M119.8 100.5l.7 1M119.8 101.3l.7 1M120.5 101.3l-.7 1M120.5 100.5l-.7 1"/>
<path d="M120.7 101.3l.7 1M120.7 100.5l.7 1M120.9 104l.7 1M121.4 101.3l-.7 1M121.4 100.5l-.7 1M121.6 104l-.7 1M123.1 102l.7 1M123.2 100.2l.7 .9M123.8 102l-.7 1M123.9 100.2l-.7 .9M124.8 104l.7 1M125.5 104l-.7 1"/>
<path d="M128.7 104l.7 1M129.4 104l-.7 1M146 100.2l.6 1M146.6 100.2l-.6 1M151.9 103.2h.3M152.1 102.4l.7 1.1h-1.4zM152.4 102.8h-.5v.7h.5M153 100.2l.5-1.2 .5 1.2M189.7 116h54M34.9 136.3h136.8M34.9 126.4h136.8v44.2h-136.8zM34.9 131.4h136.8"/>
<path d="M52.5 136.3v34.3M92.1 136.3v34.3M131.6 136.3v34.3M156.5 136.3v34.3M191.6 122.3h13.7M198.4 123.6l-1 .9M198.4 123.6v4.9M198.4 136.8v4.9M198.4 123.6l1 .9M214.8 122.3h13.7M34.9 155.9h136.8M34.9 151h136.8"/>
<path d="M34.9 146h136.8M34.9 141.2h136.8M43.2 149.1l.5-1.2 .5 1.2M43.3 153.4h.7l.2 .3-.3 .3h-.6v-1.2l.6 .1 .1 .3-.1 .2M43.3 143.1l.8 1M43.4 148.7h.6M44.1 143.1l-.8 1M44.2 157.9a.58 .58 0 0 0-.8 0 .58 .58 0 0 0 0 .8 .58 .58 0 0 0 .8 0M191.6 143.7h13.7M197.4 140.7l1 1M199.4 140.7l-1 1M34.9 165.7h136.8"/>
<path d="M34.9 160.8h136.8M43.1 162.4a.9 .9 0 0 1 1.2 1.1l-.1 .2a.88 .88 0 0 1-1.1 .3zM43.4 168.1h.4M43.7 167.3l.7 1.2h-1.4zM44 167.8h-.6v.7h.6"/>
</g>
<text font-size="6.5" x="189.7" y="115">4 LAYER STACKUP</text>
<g font-size="4.3">
<text x="121.2" y="57.2">100</text>
<text x="189.2" y="60.9">NOTES :</text>
<text x="192.6" y="67.3">1.BASE MATERIAL : FR4</text>
<text x="192.6" y="77.1">3.SURFACE : HASL</text>
<text x="192.6" y="72.2">2.FLAMMABILITY : UL 94V-0</text>
<text x="192.6" y="82">4.SOLDER MASK : GREEN</text>
<text x="71.6" y="87.5" transform="rotate(-90 71.6 87.5)">55</text>
<text x="192.6" y="87">5.SILKSCREEN COLOR : WHITE</text>
<text x="192.6" y="91.9">6.MANUFACTURE LOGO : NO</text>
<text x="72" y="130.1">DRILL CHART: TOP to BOTTOM</text>
<text x="78" y="135">ALL UNITS ARE IN MILS</text>
<text x="36.5" y="140">FIGURE</text>
<text x="56.6" y="140">FINISHED_SIZE</text>
<text x="93.7" y="140">TOLERANCE_DRILL</text>
<text x="136.8" y="140">PLATED</text>
<text x="160.5" y="140">QTY</text>
<text x="67.5" y="149.7">32.0</text>
<text x="67.5" y="144.8">10.0</text>
<text x="99.8" y="144.8">+3.0/-10.0</text>
<text x="101" y="149.7">+0.0/-0.0</text>
<text x="136.8" y="149.7">PLATED</text>
<text x="136.8" y="144.8">PLATED</text>
<text x="160.5" y="144.8">774</text>
<text x="161.7" y="149.7">12</text>
<text x="67.5" y="154.6">40.0</text>
<text x="101" y="154.6">+3.0/-3.0</text>
<text x="136.8" y="154.6">PLATED</text>
<text x="162.9" y="154.6">3</text>
<text x="67.5" y="159.6">44.0</text>
<text x="101" y="159.6">+3.0/-3.0</text>
<text x="136.8" y="159.6">PLATED</text>
<text x="162.9" y="159.6">4</text>
<text x="66.3" y="164.5">160.0</text>
<text x="101" y="164.5">+3.0/-3.0</text>
<text x="136.8" y="164.5">PLATED</text>
<text x="162.9" y="164.5">5</text>
<text x="66.3" y="169.4">125.0</text>
<text x="101" y="169.4">+2.0/-2.0</text>
<text x="132" y="169.4">NON-PLATED</text>
<text x="162.9" y="169.4">3</text>
</g>
<g font-size="1.8">
<text x="218.9" y="121.1">LAYER</text>
<text x="195" y="131.4">1.6 MM</text>
<text x="211.7" y="126">1.0 OZ</text>
<text x="211.7" y="131.4">0.5 OZ</text>
<text x="221" y="126">LAYER 1 TOP</text>
<text x="221" y="131.4">LAYER 2 GND</text>
<text x="195" y="134.4">+/-10 %</text>
<text x="211.8" y="137.1">0.5 OZ</text>
<text x="221.1" y="137.1">LAYER 3 PWR</text>
<text x="211.7" y="142.2">1.0 OZ</text>
<text x="221" y="142.2">LAYER 4 BOTTOM</text>
</g>
</svg>
